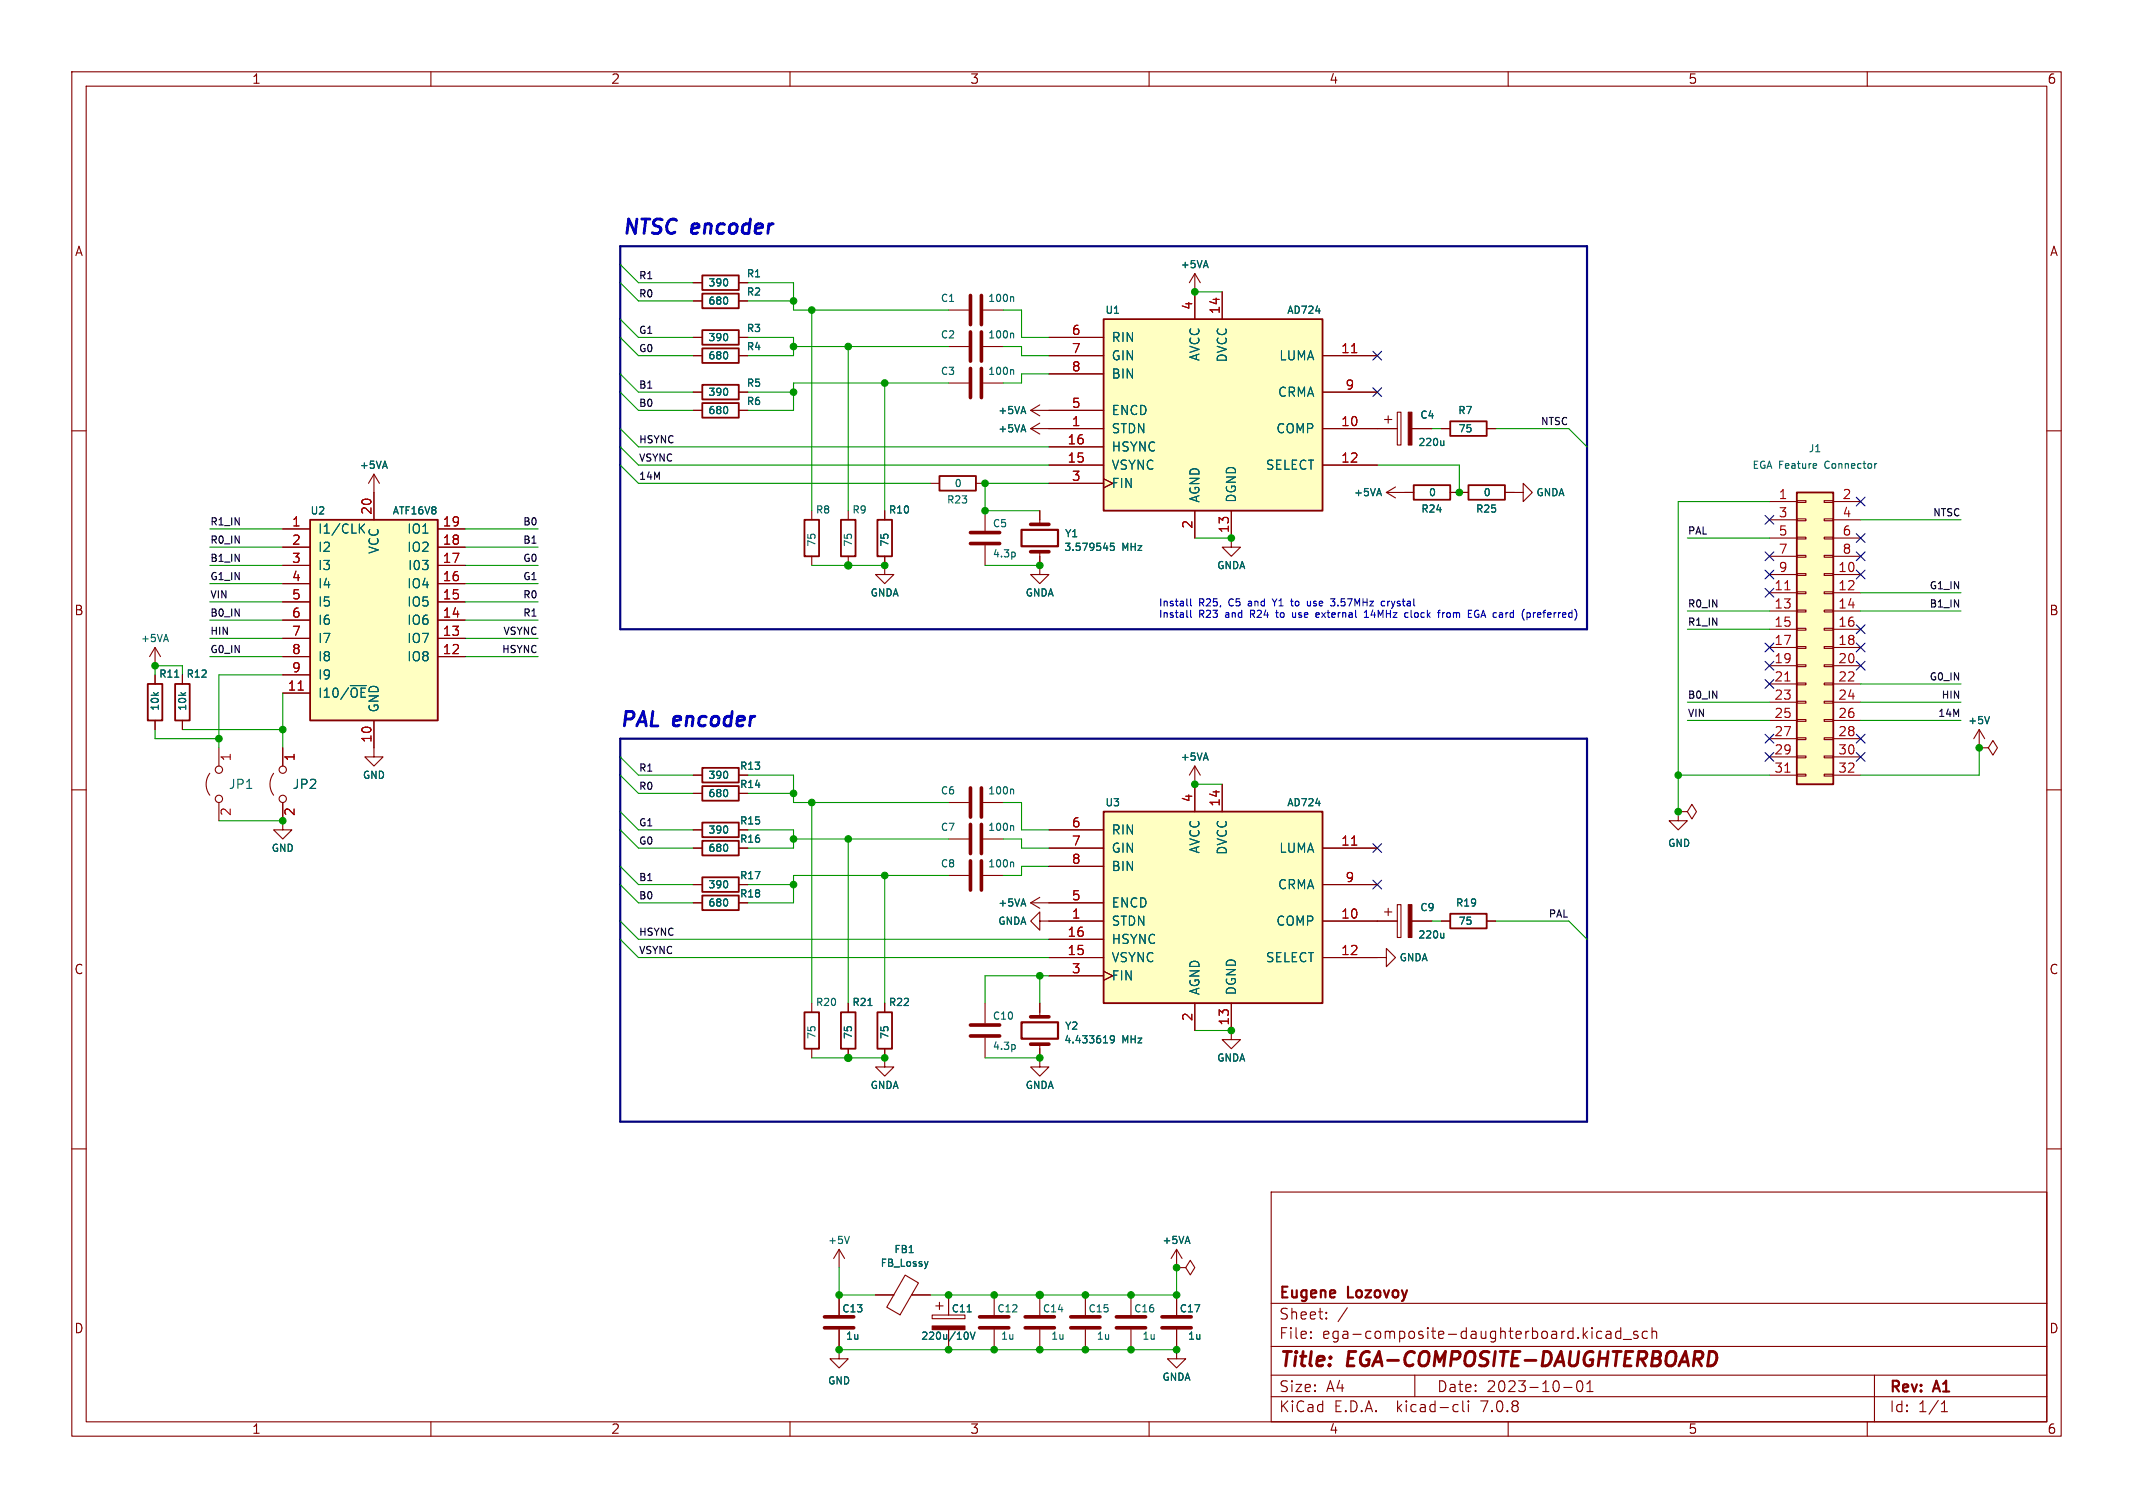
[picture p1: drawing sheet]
<svg xmlns="http://www.w3.org/2000/svg" width="297mm" height="210mm" viewBox="0 0 297 210" stroke-linecap="round" stroke-linejoin="round" font-family="sans-serif">
<g fill="none" stroke="#840000" stroke-width=".15">
<path d="M10 10h277v190h-277zM12 12h273v186h-273zM60 10v2M110 10v2M160 10v2M210 10v2M260 10v2M96.5 39.4h1.3M102.9 39.4h1.2M166.4 38.1v6.4M166.4 38.1l-.8 1.3M166.4 38.1l.7 1.3"/>
<path d="M10 60h2M96.5 57.2h1.3M96.5 49.5h1.3M96.5 47h1.3M96.5 54.6h1.3M96.5 41.9h1.3M102.9 57.2h1.2M102.9 49.5h1.2M102.9 47h1.2M102.9 54.6h1.2M102.9 41.9h1.2M132.1 53.3h2.8"/>
<path d="M132.1 43.2h2.8M132.1 48.3h2.8M136.9 53.3h2.8M136.9 43.2h2.8M136.9 48.3h2.8M143.5 57.2l1.3 .7M143.5 57.2h10.2M143.5 59.7h10.2M143.5 59.7l1.3 .8M144.8 56.4l-1.3 .8M144.8 58.9l-1.3 .8M146 49.5h7.7"/>
<path d="M146 47h7.7M146 52.1h7.7M170.2 40.6v3.9M184.1 49.5h7.7M184.1 59.7h10.5M184.1 54.6h7.7M192.8 58.4h1M193.3 57.9v1M194.6 57.4h.5v4.6h-.5zM196.6 59.7h2.8M200.7 59.7h1.2M207 59.7h1.3"/>
<path d="M285 60h2M39.4 73.7h3.8M39.4 78.7h3.8M39.4 76.2h3.8M52.1 66l-.8 1.3M52.1 66v6.4M52.1 66l.7 1.3M61 73.7h3.8M61 78.7h3.8M61 76.2h3.8M113 71.1v1.3M113 77.5v1.2"/>
<path d="M118.1 71.1v1.3M118.1 77.5v1.2M123.2 77.5v2.5h1.3l-1.3 1.3-1.3-1.3h1.3M123.2 71.1v1.3M129.5 67.3h1.3M135.9 67.3h1.3M137.2 71.1v2.8M137.2 75.9v2.8M144.8 76.8v3.2h1.2l-1.2 1.3-1.3-1.3h1.3M144.8 71.1v1.9M146 64.8h7.7M146 62.2h7.7"/>
<path d="M146 67.3h7.7M153.7 66.7l1.2 .6-1.2 .6M166.4 71.1v3.8M171.4 71.1v5.1h1.3l-1.3 1.3-1.2-1.3h1.2M184.1 64.8h7.7M193 68.6h3.8M193 68.6l1.3 .7M194.3 67.8l-1.3 .8M201.9 68.6h2.6M209.5 68.6h2.6v-1.3l1.3 1.3-1.3 1.3v-1.3M246.4 69.9h3.8M246.4 72.4h3.8"/>
<path d="M246.4 74.9h3.8M246.4 77.5h3.8M250.2 79.9h1.3v.2h-1.3zM250.2 77.3h1.3v.3h-1.3zM250.2 74.8h1.3v.3h-1.3zM250.2 72.3h1.3v.2h-1.3zM250.2 69.7h1.3v.3h-1.3zM254 79.9h1.3v.2h-1.3zM254 77.3h1.3v.3h-1.3zM254 74.8h1.3v.3h-1.3zM254 72.3h1.3v.2h-1.3zM254 69.7h1.3v.3h-1.3z"/>
<path d="M255.3 69.9h3.8M255.3 72.4h3.8M255.3 74.9h3.8M255.3 77.5h3.8M21.6 90.2l-.8 1.2M21.6 90.2v2.5M21.6 94v1.3M21.6 90.2l.8 1.2M25.4 94v1.3M39.4 96.5h3.8M39.4 91.4h3.8M39.4 88.9h3.8"/>
<path d="M39.4 86.4h3.8M39.4 83.8h3.8M39.4 81.3h3.8M39.4 94h3.8M61 91.4h3.8M61 88.9h3.8M61 86.4h3.8M61 83.8h3.8M61 81.3h3.8M246.4 80h3.8M246.4 82.6h3.8M246.4 85.1h3.8"/>
<path d="M246.4 87.6h3.8M246.4 90.2h3.8M246.4 92.7h3.8M246.4 95.3h3.8M246.4 97.8h3.8M250.2 97.7h1.3v.2h-1.3zM250.2 95.1h1.3v.3h-1.3zM250.2 92.6h1.3v.2h-1.3zM250.2 90h1.3v.3h-1.3zM250.2 87.5h1.3v.3h-1.3zM250.2 85h1.3v.2h-1.3zM250.2 82.4h1.3v.3h-1.3z"/>
<path d="M254 97.7h1.3v.2h-1.3zM254 95.1h1.3v.3h-1.3zM254 92.6h1.3v.2h-1.3zM254 90h1.3v.3h-1.3zM254 87.5h1.3v.3h-1.3zM254 85h1.3v.2h-1.3zM254 82.4h1.3v.3h-1.3zM255.3 80h3.8M255.3 82.6h3.8M255.3 85.1h3.8M255.3 87.6h3.8M255.3 90.2h3.8"/>
<path d="M255.3 92.7h3.8M255.3 95.3h3.8M255.3 97.8h3.8M10 110h2M21.6 100.3v1.3M25.4 100.3v1.3M29.2 107.7a2.54 2.54 0 0 0 0 3M30.5 104.1v2.6M30.5 111.8v2.5M38.1 107.7a2.54 2.54 0 0 0 0 3M39.4 111.8v3.8h1.2l-1.2 1.2-1.3-1.2h1.3M39.4 104.1v2.6"/>
<path d="M52.1 100.3v5.1h1.2l-1.2 1.3-1.3-1.3h1.3M96.5 108h1.3M96.5 110.5h1.3M96.5 118.1h1.3M96.5 115.6h1.3M102.9 108h1.2M102.9 110.5h1.2M102.9 118.1h1.2M102.9 115.6h1.2M132.1 116.8h2.8M132.1 111.8h2.8M136.9 116.8h2.8"/>
<path d="M136.9 111.8h2.8M146 118.1h7.7M146 115.6h7.7M166.4 106.7l-.8 1.3M166.4 106.7v6.3M166.4 106.7l.7 1.3M170.2 109.2v3.8M184.1 118.1h7.7M233.7 113v1.3h1.2l-1.2 1.3-1.3-1.3h1.3M233.7 113h1.2l.7-1 .6 1-.6 1-.7-1M233.7 113h.1M246.4 108h3.8"/>
<path d="M246.4 100.3h3.8M246.4 102.9h3.8M246.4 105.4h3.8M250.2 107.8h1.3v.3h-1.3zM250.2 105.3h1.3v.2h-1.3zM250.2 102.7h1.3v.3h-1.3zM250.2 100.2h1.3v.3h-1.3zM254 107.8h1.3v.3h-1.3zM254 105.3h1.3v.2h-1.3zM254 102.7h1.3v.3h-1.3zM254 100.2h1.3v.3h-1.3zM255.3 108h3.8"/>
<path d="M255.3 100.3h3.8M255.3 102.9h3.8M255.3 105.4h3.8M275.6 104.1h1.3l.6-1 .6 1-.6 1.1-.6-1.1M275.6 104.1h.1M275.6 101.6l-.8 1.3M275.6 101.6v2.5M275.6 101.6l.8 1.3M285 110h2M96.5 125.7h1.3M96.5 123.2h1.3M102.9 125.7h1.2"/>
<path d="M102.9 123.2h1.2M113 139.7v1.3M118.1 139.7v1.3M123.2 139.7v1.3M132.1 121.9h2.8M136.9 121.9h2.8M137.2 139.7v2.8M143.5 125.7h10.2M143.5 125.7l1.3 .8M144.8 128.3v-1.3l-1.3 1.3 1.3 1.2v-1.2h8.9M144.8 139.7v1.9M144.8 125l-1.3 .7"/>
<path d="M146 133.4h7.7M146 130.8h7.7M146 135.9h7.7M146 120.7h7.7M153.7 135.3l1.2 .6-1.2 .6M166.4 139.7v3.8M171.4 139.7v5.1h1.3l-1.3 1.3-1.2-1.3h1.2M184.1 133.4h8.9v-1.3l1.3 1.3-1.3 1.2v-1.2M184.1 128.3h10.5M184.1 123.2h7.7M192.8 127h1M193.3 126.5v1"/>
<path d="M194.6 126h.5v4.6h-.5zM196.6 128.3h2.8M200.7 128.3h1.2M207 128.3h1.3M10 160h2M113 146.1v1.2M118.1 146.1v1.2M123.2 146.1v2.5h1.3l-1.3 1.3-1.3-1.3h1.3M137.2 144.5v2.8M144.8 145.4v3.2h1.2l-1.2 1.3-1.3-1.3h1.3M285 160h2M116.8 174l-.7 1.3"/>
<path d="M116.8 174v2.5M116.8 174l.8 1.3M126 177.6l1.9 1.1-2.6 4.4-1.8-1.1zM163.8 176.5h1.3l.6-1 .7 1-.7 1-.6-1M163.8 176.5h.1M163.8 174l-.7 1.3M163.8 174v2.5M163.8 174l.8 1.3M177 166h108v32h-108zM60 198v2M110 198v2M116.8 185.2v4h1.3l-1.3 1.3-1.2-1.3h1.2"/>
<path d="M116.8 180.3v2.8M121.9 180.3h2.6M126.9 180.3h2.6M129.8 183.1h4.6v.5h-4.6zM130.3 181.9h1M130.8 181.4v1M132.1 180.3v2.8M132.1 185.2v2.8M138.4 180.3v2.8M138.4 185.2v2.8M144.8 180.3v2.8M144.8 185.2v2.8"/>
<path d="M151.1 180.3v2.8M151.1 185.2v2.8M157.5 180.3v2.8M157.5 185.2v2.8M160 198v2M163.8 185.2v4h1.3l-1.3 1.3-1.2-1.3h1.2M163.8 180.3v2.8M177 194.5h108M177 191.5h108M177 187.5h108M177 181.5h108M182.5 186.3h.1l-.1 .1"/>
<path d="M182.5 186.3v.1M182.5 185.5v.1M182.5 185.5h.1l-.1 .1M184.7 183.6v.1M184.7 183.6h-.1l.1 .1M184.7 182.8v.1M184.7 182.8h-.1l.1 .1M187.6 182.1l-1.3 2M197 191.5v3M202.6 195.6l.4 .1M203 196.5l-.4 .1M203.7 195.1v1.3l.2 .2"/>
<path d="M204.5 195.1v.1M204.5 195.6v1M204.5 195.1l-.1 .1h.1M210 198v2M217.7 193.2h1.2M219.7 192.4a.36 .36 0 0 1 .3-.1 .36 .36 0 0 1 .3 .3 .77 .77 0 0 1-.4 1.2 .91 .91 0 0 1-.2-1.4zM221 193.8h.8M221 192.7l.4-.4v1.5M222.5 186.3l.1 .1 .4-.1M222.5 185.5l.1-.1 .4 .1M223.7 185.5l.1-.1 .4 .1 .1 .9M224.3 185.8h-.5a.29 .29 0 0 0-.2 .3 .29 .29 0 0 0 .2 .3l.5-.1"/>
<path d="M225.7 185.5l-.5-.1-.2 .3v.4l.1 .2 .1 .1 .5-.1M225.7 184.9v1.5M226 186.5h1.2M228 185.5l-.3-.1-.2 .2v.2l.5 .2 .1 .1-.1 .2-.1 .1-.4-.1M229.4 185.5l-.4-.1-.3 .3v.4l.1 .2 .2 .1 .4-.1M230 185.5a.37 .37 0 0 1 .7 .1v.8M230 184.9v1.5M260 198v2M261 191.5v6.5M270.3 196.6h.9M270.3 195.5l.4-.4v1.5"/>
<circle cx="30.5" cy="111.3" r=".51"/>
<circle cx="30.5" cy="107.2" r=".51"/>
<circle cx="39.4" cy="107.2" r=".51"/>
<circle cx="39.4" cy="111.3" r=".51"/>
</g>
<g fill="none" stroke="#006464" stroke-width=".15">
<path d="M101.3 39v.6M167.9 36.3l.3 1M101.3 41.6v.6M101.3 46.6v.7M101.3 49.2v.6M101.3 54.3v.6M101.3 56.8v.6M140.9 51.5l.2 .1v.5M140.9 41.3l.2 .2v.5M140.9 46.4l.2 .1v.6M142.5 56.6l.3 1M142.5 59.1l.3 1"/>
<path d="M183.2 43.3h.6M50.2 73.5l.6 .7M50.8 73l-.8 .7M53.6 64.2l.3 1M141.3 76.9l.1 .2-.1 .4M155.1 75.7h-.5v.4l.1-.1 .4 .1 .1 .1-.1 .4-.1 .1-.4-.1M192 68l.4 1M201 61.4v.6M201 62h-.3M252.9 64.6v.2l-.4 .1M261.3 64.6h-.2M23.1 88.4l.3 1"/>
<path d="M24.3 94.3h.6M277 99.8l-.3 1M101.3 107.6v.6M101.3 110.1v.7M101.3 115.2v.6M101.3 117.8v.6M140.9 109.9l.2 .1v.6M140.9 115l.2 .1v.5M167.9 104.9l.3 1M183.2 111.9h.6M101.3 122.8v.7M101.3 125.4v.6"/>
<path d="M140.9 120.1l.2 .1v.5M142.5 125.2l.3 1M201 130v.6M201 130.5l-.3 .1M120.8 140h.6M141.3 145.5l.1 .2-.1 .4M155.2 144.7l-.2 .2h-.2l-.2-.2 .1-.4 .3-.1 .1 .1a.66 .66 0 0 1-.2 .9h-.2M118.3 172.2l-.4 1M129.2 175.7l-.2 .6M165.4 172.2l.3 1M134.6 185.5a.63 .63 0 0 1 0 1M134.7 182.7h.5"/>
<path d="M135.1 185.5l.3 1 .4-1"/>
</g>
<g fill="none" stroke="#840000" stroke-width=".51">
<path d="M135.1 41.1v4.1M135.1 46.2v4.1M135.1 51.3v4.1M136.7 41.1v4.1M136.7 46.2v4.1M136.7 51.3v4.1M135.1 75.7h4.1M135.1 74.2h4.1M143.5 73h2.5M143.5 76.8h2.5M135.1 109.7v4.1M135.1 114.8v4.1"/>
<path d="M135.1 119.9v4.1M136.7 109.7v4.1M136.7 114.8v4.1M136.7 119.9v4.1M135.1 144.3h4.1M135.1 142.7h4.1M143.5 141.6h2.5M143.5 145.4h2.5M114.8 183.4h4.1M114.8 184.9h4.1M136.4 183.4h4.1M136.4 184.9h4.1"/>
<path d="M142.7 183.4h4.1M142.7 184.9h4.1M149.1 183.4h4.1M149.1 184.9h4.1M155.4 183.4h4.1M155.4 184.9h4.1M161.8 183.4h4.1M161.8 184.9h4.1"/>
</g>
<g fill="none" stroke="#840000" stroke-width=".25">
<path d="M97.8 38.4h5.1v2h-5.1zM97.8 48.5h5.1v2h-5.1zM97.8 40.9h5.1v2h-5.1zM97.8 56.1h5.1v2.1h-5.1zM97.8 53.6h5.1v2h-5.1zM97.8 46h5.1v2h-5.1zM153.7 44.5h30.4v26.6h-30.4zM201.9 58.7h5.1v2h-5.1zM43.2 72.4h17.8v27.9h-17.8zM112 72.4h2v5.1h-2zM117.1 72.4h2v5.1h-2zM122.2 72.4h2v5.1h-2z"/>
<path d="M130.8 66.3h5.1v2h-5.1zM196.8 67.6h5.1v2h-5.1zM204.5 67.6h5v2h-5zM250.2 68.6h5.1v40.6h-5.1zM20.6 95.3h2v5h-2zM24.4 95.3h2v5h-2zM97.8 106.9h5.1v2.1h-5.1zM97.8 109.5h5.1v2h-5.1zM97.8 117.1h5.1v2h-5.1zM97.8 114.6h5.1v2h-5.1zM153.7 113h30.4v26.7h-30.4zM97.8 124.7h5.1v2h-5.1z"/>
<path d="M97.8 122.2h5.1v2h-5.1zM201.9 127.3h5.1v2h-5.1zM112 141h2v5.1h-2zM117.1 141h2v5.1h-2zM122.2 141h2v5.1h-2z"/>
</g>
<path d="M142.2 73.8h5.1v2.3h-5.1zM142.2 142.4h5.1v2.3h-5.1z" fill="none" stroke="#840000" stroke-width=".3"/>
<g fill="#ffffc2" stroke="#ffffc2" stroke-width=".14">
<path d="M153.7 113h30.4v26.7h-30.4z"/>
<path d="M43.2 72.4h17.8v27.9h-17.8z"/>
<path d="M250.2 68.6h5.1v40.6h-5.1z"/>
<path d="M153.7 44.5h30.4v26.6h-30.4z"/>
</g>
<path d="M188.2 49.1h.7M41.5 96.1h.7M248.5 82.1h.8M248.5 94.8h.8M188.2 117.7h.7M248.5 107.5h.8" fill="none" stroke="#a90000" stroke-width=".15"/>
<g fill="#840000" stroke="#840000" stroke-width=".15">
<path d="M129.8 184.7h4.6v.5h-4.6z"/>
<path d="M196.1 57.4h.5v4.6h-.5z"/>
<path d="M196.1 126h.5v4.6h-.5z"/>
</g>
<path d="M74.1 75.6h.5" fill="none" stroke="#0f0f0f" stroke-width=".15"/>
<g fill="none" stroke="#0000c2" stroke-width=".15">
<path d="M165.3 84.2l.1 .2M165.3 85.8l.1 .2M165.8 83.4v.8l.1 .2M165.8 85v.8l.1 .2M173.9 83.7l-.1 .1M173.9 84l-.1 .1 .1 .3M174.1 85v1M174.1 85.5h.4M177.1 83.4l.4 .5M177.5 83.9v.5M177.6 85.3h.4M177.8 85v.8l.2 .2"/>
<path d="M177.8 83.4l-.3 .5M179.7 83.7h.4M179.9 84.3l.2 .1M180.4 85.9l-.1 .1-.3-.1M180.4 85.3v.7M182.5 83.7v.7M182.5 84.3l-.2 .1M183.6 85.3l.1 .3-.5 .1M183.7 85.9l-.1 .1M184 85.3l.6 .7M184.6 85.3l-.6 .7M186.3 84.3v.1"/>
<path d="M190 86h.5M190 85.3l.3-.3v1M191.2 84.9l-.3 .8h.6M192.7 83.7l.1 .1M192.8 84.3l-.1 .1M193.2 83.7v.7M193.5 83.7l-.3 .2M196.5 85v.8l.1 .2M201.2 85.3l-.2 .1M201.9 85.4l-.3-.1-.2 .2 .1 .4h.4M205.7 85.6h.2v.3l-.3 .1-.2-.2M205.9 85h-.3l-.2 .1"/>
<path d="M206.3 85.7h.5M206.5 85l-.3 1M213.8 85.3l-.3 .2M214.4 85.3h-.2l-.1 .2v.4l.3 .1M214.6 85.6l-.5 .1"/>
</g>
<path d="M86.4 34.3h134.6v53.3h-134.6zM86.4 102.9h134.6v53.3h-134.6z" fill="none" stroke="#000084" stroke-width=".3"/>
<g fill="none" stroke="#009600" stroke-width=".15">
<path d="M86.4 39.4l2.5 2.5h7.6M86.4 36.8l2.5 2.6h7.6M104.1 39.4h6.4v3.8h21.6M86.4 54.6l2.5 2.6h7.6M86.4 47l2.5 2.5h7.6M86.4 44.5l2.5 2.5h7.6M86.4 59.7l2.5 2.5h57.1M86.4 52.1l2.5 2.5h7.6M104.1 47h6.4v2.5h-6.4M104.1 54.6h6.4M104.1 41.9h6.4M110.5 48.3h21.6"/>
<path d="M113 43.2v27.9M118.1 48.3v22.8M123.2 53.3v17.8M132.1 53.3h-21.6v3.9h-6.4M139.7 43.2h2.5v3.8h3.8M139.7 48.3h2.5v1.2h3.8M146 52.1h-3.8v1.2h-2.5M166.4 40.6h3.8M199.4 59.7h1.3M208.3 59.7h10.1l2.6 2.5M29.2 76.2h10.2M29.2 78.7h10.2"/>
<path d="M29.2 73.7h10.2M64.8 76.2h10.1M64.8 78.7h10.1M64.8 73.7h10.1M86.4 62.2l2.5 2.6h57.1M86.4 64.8l2.5 2.5h40.6M113 78.7h10.2M137.2 78.7h7.6M146 67.3h-8.8v3.8h7.6M166.4 74.9h5M191.8 64.8h11.4v3.8M234.9 74.9h11.5"/>
<path d="M246.4 69.9h-12.7v43.1M259.1 72.4h13.9M21.6 94v-1.3h3.8v1.3M29.2 81.3h10.2M29.2 91.4h10.2M29.2 86.4h10.2M29.2 88.9h10.2M29.2 83.8h10.2M39.4 94h-8.9v10.1M39.4 96.5v7.6M64.8 81.3h10.1M64.8 91.4h10.1"/>
<path d="M64.8 86.4h10.1M64.8 88.9h10.1M64.8 83.8h10.1M234.9 97.8h11.5M234.9 85.1h11.5M234.9 87.6h11.5M259.1 97.8h13.9M259.1 95.3h13.9M259.1 82.6h13.9M259.1 85.1h13.9M21.6 101.6v1.3h8.9M25.4 101.6h14"/>
<path d="M30.5 114.3h8.9M86.4 113l2.5 2.6h7.6M86.4 108l2.5 2.5h7.6M86.4 115.6l2.5 2.5h7.6M86.4 105.4l2.5 2.6h7.6M104.1 108h6.4v3.8h21.6M104.1 115.6h6.4v2.5h-6.4M104.1 110.5h6.4M110.5 116.8h21.6M113 111.8v27.9M118.1 116.8v22.9M139.7 116.8h2.5v1.3h3.8"/>
<path d="M139.7 111.8h2.5v3.8h3.8M166.4 109.2h3.8M233.7 108h12.7M234.9 100.3h11.5M259.1 100.3h13.9M275.6 104.1v3.9h-16.5M86.4 120.7l2.5 2.5h7.6M86.4 123.2l2.5 2.5h7.6M86.4 128.3l2.5 2.5h57.1M86.4 130.8l2.5 2.6h57.1M104.1 123.2h6.4M123.2 121.9v17.8"/>
<path d="M132.1 121.9h-21.6v3.8h-6.4M144.8 135.9v3.8M146 120.7h-3.8v1.2h-2.5M146 135.9h-8.8v3.8M199.4 128.3h1.3M208.3 128.3h10.1l2.6 2.5M113 147.3h10.2M137.2 147.3h7.6M166.4 143.5h5M116.8 176.5v3.8h5.1M163.8 176.5v3.8h-34.3M116.8 188h47"/>
</g>
<g fill="none" stroke="#000084" stroke-width=".15">
<path d="M191.2 54l1.2 1.2M191.2 48.9l1.2 1.2M192.4 54l-1.2 1.2M192.4 48.9l-1.2 1.2M245.8 79.4l1.2 1.2M245.8 76.9l1.2 1.2M245.8 71.8l1.2 1.2M247 79.4l-1.2 1.2M247 76.9l-1.2 1.2M247 71.8l-1.2 1.2M258.5 74.3l1.2 1.2M258.5 76.9l1.2 1.2"/>
<path d="M258.5 79.4l1.2 1.2M258.5 69.2l1.2 1.3M259.7 74.3l-1.2 1.2M259.7 79.4l-1.2 1.2M259.7 76.9l-1.2 1.2M259.7 69.2l-1.2 1.3M245.8 92.1l1.2 1.2M245.8 89.6l1.2 1.2M245.8 94.6l1.2 1.3M245.8 81.9l1.2 1.3M247 92.1l-1.2 1.2M247 89.6l-1.2 1.2"/>
<path d="M247 94.6l-1.2 1.3M247 81.9l-1.2 1.3M258.5 87l1.2 1.2M258.5 89.6l1.2 1.2M258.5 92.1l1.2 1.2M259.7 89.6l-1.2 1.2M259.7 92.1l-1.2 1.2M259.7 87l-1.2 1.2M191.2 117.5l1.2 1.2M192.4 117.5l-1.2 1.2M245.8 102.3l1.2 1.2M245.8 104.8l1.2 1.2"/>
<path d="M247 102.3l-1.2 1.2M247 104.8l-1.2 1.2M258.5 102.3l1.2 1.2M258.5 104.8l1.2 1.2M259.7 102.3l-1.2 1.2M259.7 104.8l-1.2 1.2M191.2 122.6l1.2 1.2M192.4 122.6l-1.2 1.2"/>
</g>
<g fill="#009600" stroke="#009600" stroke-width=".15">
<circle cx="39.4" cy="114.3" r=".46"/>
<circle cx="21.6" cy="92.7" r=".46"/>
<circle cx="30.5" cy="102.9" r=".46"/>
<circle cx="39.4" cy="101.6" r=".46"/>
<circle cx="118.1" cy="78.7" r=".51"/>
<circle cx="110.5" cy="48.3" r=".46"/>
<circle cx="113" cy="43.2" r=".46"/>
<circle cx="110.5" cy="54.6" r=".46"/>
<circle cx="118.1" cy="48.3" r=".46"/>
<circle cx="123.2" cy="53.3" r=".46"/>
<circle cx="123.2" cy="78.7" r=".46"/>
<circle cx="137.2" cy="67.3" r=".46"/>
<circle cx="110.5" cy="116.8" r=".46"/>
<circle cx="118.1" cy="116.8" r=".46"/>
<circle cx="123.2" cy="121.9" r=".46"/>
<circle cx="113" cy="111.8" r=".46"/>
<circle cx="144.8" cy="135.9" r=".46"/>
<circle cx="137.2" cy="71.1" r=".46"/>
<circle cx="144.8" cy="78.7" r=".46"/>
<circle cx="110.5" cy="123.2" r=".46"/>
<circle cx="110.5" cy="110.5" r=".46"/>
<circle cx="110.5" cy="41.9" r=".46"/>
<circle cx="116.8" cy="188" r=".46"/>
<circle cx="116.8" cy="180.3" r=".46"/>
<circle cx="132.1" cy="188" r=".46"/>
<circle cx="144.8" cy="147.3" r=".46"/>
<circle cx="132.1" cy="180.3" r=".46"/>
<circle cx="138.4" cy="188" r=".46"/>
<circle cx="138.4" cy="180.3" r=".46"/>
<circle cx="144.8" cy="188" r=".46"/>
<circle cx="118.1" cy="147.3" r=".51"/>
<circle cx="123.2" cy="147.3" r=".46"/>
<circle cx="157.5" cy="188" r=".46"/>
<circle cx="151.1" cy="188" r=".46"/>
<circle cx="144.8" cy="180.3" r=".51"/>
<circle cx="151.1" cy="180.3" r=".46"/>
<circle cx="163.8" cy="188" r=".46"/>
<circle cx="163.8" cy="180.3" r=".46"/>
<circle cx="157.5" cy="180.3" r=".46"/>
<circle cx="163.8" cy="176.5" r=".46"/>
<circle cx="171.4" cy="143.5" r=".46"/>
<circle cx="233.7" cy="108" r=".46"/>
<circle cx="233.7" cy="113" r=".46"/>
<circle cx="275.6" cy="104.1" r=".46"/>
<circle cx="166.4" cy="40.6" r=".46"/>
<circle cx="171.4" cy="74.9" r=".46"/>
<circle cx="166.4" cy="109.2" r=".46"/>
<circle cx="203.2" cy="68.6" r=".46"/>
</g>
<g font-size="2.8" fill="#0000c2">
<text x="86.3" y="32.8">NTSC</text>
<text x="96.1" y="32.8">encoder</text>
<text x="85.9" y="101.4">PAL</text>
<text x="93.6" y="101.4">encoder</text>
</g>
<g font-size="2.8" fill="#840000">
<text x="178" y="190.9">Title:</text>
<text x="187.7" y="190.9">EGA-COMPOSITE-DAUGHTERBOARD</text>
</g>
<g font-size="2.1" fill="#840000">
<text x="178" y="184">Sheet:</text>
<text x="178" y="181.2">Eugene</text>
<text x="187.7" y="181.2">Lozovoy</text>
<text x="178" y="186.7">File:</text>
<text x="184.1" y="186.7">ega-composite-daughterboard.kicad_sch</text>
<text x="178" y="196.9">KiCad</text>
<text x="178" y="194.1">Size:</text>
<text x="184.7" y="194.1">A4</text>
<text x="185.7" y="196.9">E.D.A.</text>
<text x="194.6" y="196.9">kicad-cli</text>
<text x="200" y="194.1">Date:</text>
<text x="206.5" y="196.9">7.0.8</text>
<text x="207" y="194.1">2023-10-01</text>
<text x="263" y="194.3">Rev:</text>
<text x="263" y="196.9">Id:</text>
<text x="267.1" y="196.9">1/1</text>
<text x="269.4" y="194.3">A1</text>
</g>
<g font-size="1.8" fill="#840000">
<text x="35" y="11.9">1</text>
<text x="85" y="11.9">2</text>
<text x="135" y="11.9">3</text>
<text x="185" y="11.9">4</text>
<text x="235" y="11.9">5</text>
<text x="285" y="11.9">6</text>
<text x="10.3" y="35.9">A</text>
<text x="285.3" y="35.9">A</text>
<text x="10.3" y="85.9">B</text>
<text x="285.3" y="85.9">B</text>
<text x="10.3" y="135.9">C</text>
<text x="285.3" y="135.9">C</text>
<text x="10.3" y="185.9">D</text>
<text x="285.3" y="185.9">D</text>
<text x="35" y="199.9">1</text>
<text x="85" y="199.9">2</text>
<text x="135" y="199.9">3</text>
<text x="185" y="199.9">4</text>
<text x="235" y="199.9">5</text>
<text x="285" y="199.9">6</text>
</g>
<g font-size="1.8" fill="#a90000">
<text x="149.2" y="46.7">6</text>
<text x="166.1" y="43.3" transform="rotate(-90 166.1 43.3)">4</text>
<text x="169.9" y="43.9" transform="rotate(-90 169.9 43.9)">14</text>
<text x="149.2" y="49.3">7</text>
<text x="149.2" y="51.8">8</text>
<text x="186.6" y="49.3">11</text>
<text x="149.2" y="59.4">1</text>
<text x="149.2" y="56.9">5</text>
<text x="186.6" y="59.4">10</text>
<text x="187.3" y="54.4">9</text>
<text x="148.5" y="64.5">15</text>
<text x="148.5" y="62">16</text>
<text x="186.6" y="64.5">12</text>
<text x="51.8" y="71.8" transform="rotate(-90 51.8 71.8)">20</text>
<text x="149.2" y="67.1">3</text>
<text x="247.6" y="69.6">1</text>
<text x="256.5" y="69.6">2</text>
<text x="40.6" y="73.4">1</text>
<text x="40.6" y="75.9">2</text>
<text x="61.6" y="75.9">18</text>
<text x="61.6" y="73.4">19</text>
<text x="166.1" y="73.7" transform="rotate(-90 166.1 73.7)">2</text>
<text x="171.2" y="74.3" transform="rotate(-90 171.2 74.3)">13</text>
<text x="247.6" y="72.1">3</text>
<text x="247.6" y="74.7">5</text>
<text x="247.6" y="77.2">7</text>
<text x="256.5" y="72.1">4</text>
<text x="256.5" y="74.7">6</text>
<text x="256.5" y="77.2">8</text>
<text x="40.6" y="78.5">3</text>
<text x="40.6" y="81">4</text>
<text x="40.6" y="83.6">5</text>
<text x="61.6" y="83.6">15</text>
<text x="61.6" y="81">16</text>
<text x="61.6" y="78.5">17</text>
<text x="247" y="82.3">11</text>
<text x="247.6" y="79.8">9</text>
<text x="255.9" y="79.8">10</text>
<text x="255.9" y="82.3">12</text>
<text x="40.6" y="86.1">6</text>
<text x="40.6" y="88.6">7</text>
<text x="61.6" y="88.6">13</text>
<text x="61.6" y="86.1">14</text>
<text x="247" y="84.8">13</text>
<text x="247" y="87.4">15</text>
<text x="247" y="89.9">17</text>
<text x="255.9" y="84.8">14</text>
<text x="255.9" y="87.4">16</text>
<text x="255.9" y="89.9">18</text>
<text x="40.6" y="91.2">8</text>
<text x="40.6" y="93.7">9</text>
<text x="61.6" y="91.2">12</text>
<text x="247" y="92.5">19</text>
<text x="247" y="95">21</text>
<text x="255.9" y="92.5">20</text>
<text x="255.9" y="95">22</text>
<text x="40" y="96.3">11</text>
<text x="247" y="97.5">23</text>
<text x="247" y="100.1">25</text>
<text x="255.9" y="97.5">24</text>
<text x="255.9" y="100.1">26</text>
<text x="32.5" y="106.1" transform="rotate(-90 32.5 106.1)">1</text>
<text x="41.4" y="106.1" transform="rotate(-90 41.4 106.1)">1</text>
<text x="51.8" y="103.5" transform="rotate(-90 51.8 103.5)">10</text>
<text x="247" y="102.6">27</text>
<text x="247" y="105.2">29</text>
<text x="247" y="107.7">31</text>
<text x="255.9" y="102.6">28</text>
<text x="255.9" y="105.2">30</text>
<text x="255.9" y="107.7">32</text>
<text x="32.5" y="113.7" transform="rotate(-90 32.5 113.7)">2</text>
<text x="41.4" y="113.7" transform="rotate(-90 41.4 113.7)">2</text>
<text x="166.1" y="111.8" transform="rotate(-90 166.1 111.8)">4</text>
<text x="169.9" y="112.4" transform="rotate(-90 169.9 112.4)">14</text>
<text x="149.2" y="115.3">6</text>
<text x="149.2" y="117.9">7</text>
<text x="186.6" y="117.9">11</text>
<text x="149.2" y="125.5">5</text>
<text x="149.2" y="120.4">8</text>
<text x="187.3" y="122.9">9</text>
<text x="148.5" y="130.6">16</text>
<text x="149.2" y="128">1</text>
<text x="186.6" y="128">10</text>
<text x="148.5" y="133.1">15</text>
<text x="149.2" y="135.6">3</text>
<text x="186.6" y="133.1">12</text>
<text x="166.1" y="142.3" transform="rotate(-90 166.1 142.3)">2</text>
<text x="171.2" y="142.9" transform="rotate(-90 171.2 142.9)">13</text>
</g>
<g font-size="1.8" fill="#006464">
<text x="154.7" y="47.9">RIN</text>
<text x="154.7" y="50.4">GIN</text>
<text x="154.7" y="52.9">BIN</text>
<text x="167.2" y="50.4" transform="rotate(-90 167.2 50.4)">AVCC</text>
<text x="171" y="50.6" transform="rotate(-90 171 50.6)">DVCC</text>
<text x="178" y="50.4">LUMA</text>
<text x="154.7" y="58">ENCD</text>
<text x="177.9" y="55.5">CRMA</text>
<text x="154.7" y="60.6">STDN</text>
<text x="154.7" y="65.6">VSYNC</text>
<text x="154.7" y="63.1">HSYNC</text>
<text x="176.2" y="65.6">SELECT</text>
<text x="177.6" y="60.6">COMP</text>
<text x="154.7" y="68.2">FIN</text>
<text x="167.2" y="70.1" transform="rotate(-90 167.2 70.1)">AGND</text>
<text x="172.3" y="70.1" transform="rotate(-90 172.3 70.1)">DGND</text>
<text x="44.2" y="74.5">I1/CLK</text>
<text x="44.2" y="77.1">I2</text>
<text x="52.9" y="77.2" transform="rotate(-90 52.9 77.2)">VCC</text>
<text x="56.6" y="77.1">IO2</text>
<text x="56.6" y="74.5">IO1</text>
<text x="44.2" y="79.6">I3</text>
<text x="44.2" y="82.1">I4</text>
<text x="56.6" y="82.1">IO4</text>
<text x="56.7" y="79.6">I03</text>
<text x="44.2" y="84.7">I5</text>
<text x="44.2" y="87.2">I6</text>
<text x="44.2" y="89.8">I7</text>
<text x="56.6" y="89.8">IO7</text>
<text x="56.6" y="87.2">IO6</text>
<text x="56.6" y="84.7">IO5</text>
<text x="44.2" y="92.3">I8</text>
<text x="44.2" y="94.8">I9</text>
<text x="56.6" y="92.3">IO8</text>
<text x="44.2" y="97.4">I10/~{OE}</text>
<text x="52.9" y="99.3" transform="rotate(-90 52.9 99.3)">GND</text>
<text x="31.8" y="110.1">JP1</text>
<text x="40.6" y="110.1">JP2</text>
<text x="154.7" y="116.4">RIN</text>
<text x="154.7" y="119">GIN</text>
<text x="167.2" y="119" transform="rotate(-90 167.2 119)">AVCC</text>
<text x="171" y="119.1" transform="rotate(-90 171 119.1)">DVCC</text>
<text x="178" y="119">LUMA</text>
<text x="154.7" y="121.5">BIN</text>
<text x="177.9" y="124.1">CRMA</text>
<text x="154.7" y="129.1">STDN</text>
<text x="154.7" y="131.7">HSYNC</text>
<text x="154.7" y="126.6">ENCD</text>
<text x="177.6" y="129.1">COMP</text>
<text x="154.7" y="134.2">VSYNC</text>
<text x="154.7" y="136.8">FIN</text>
<text x="176.2" y="134.2">SELECT</text>
<text x="167.2" y="138.7" transform="rotate(-90 167.2 138.7)">AGND</text>
<text x="172.3" y="138.7" transform="rotate(-90 172.3 138.7)">DGND</text>
</g>
<g font-size="1.4" fill="#0f0f0f">
<text x="88.9" y="38.9">R1</text>
<text x="88.9" y="41.5">R0</text>
<text x="88.9" y="46.6">G1</text>
<text x="88.9" y="49.1">G0</text>
<text x="88.9" y="54.2">B1</text>
<text x="88.9" y="56.7">B0</text>
<text x="214.4" y="59.3">NTSC</text>
<text x="88.9" y="64.3">VSYNC</text>
<text x="88.9" y="61.8">HSYNC</text>
<text x="88.9" y="66.9">14M</text>
<text x="269" y="72">NTSC</text>
<text x="29.2" y="75.8">R0_IN</text>
<text x="29.2" y="73.2">R1_IN</text>
<text x="72.7" y="75.8">B1</text>
<text x="72.7" y="73.2">B0</text>
<text x="234.9" y="74.5">PAL</text>
<text x="29.2" y="83.4">VIN</text>
<text x="29.2" y="78.3">B1_IN</text>
<text x="29.2" y="80.9">G1_IN</text>
<text x="72.7" y="83.4">R0</text>
<text x="72.7" y="78.3">G0</text>
<text x="72.7" y="80.9">G1</text>
<text x="268.6" y="82.1">G1_IN</text>
<text x="29.2" y="85.9">B0_IN</text>
<text x="29.2" y="88.5">HIN</text>
<text x="70" y="88.5">VSYNC</text>
<text x="72.7" y="85.9">R1</text>
<text x="234.9" y="87.2">R1_IN</text>
<text x="234.9" y="84.7">R0_IN</text>
<text x="268.6" y="84.7">B1_IN</text>
<text x="29.2" y="91">G0_IN</text>
<text x="69.8" y="91">HSYNC</text>
<text x="268.6" y="94.8">G0_IN</text>
<text x="234.9" y="97.4">B0_IN</text>
<text x="234.9" y="99.9">VIN</text>
<text x="269.7" y="99.9">14M</text>
<text x="270.2" y="97.4">HIN</text>
<text x="88.9" y="107.5">R1</text>
<text x="88.9" y="110.1">R0</text>
<text x="88.9" y="115.1">G1</text>
<text x="88.9" y="117.7">G0</text>
<text x="88.9" y="122.8">B1</text>
<text x="88.9" y="125.3">B0</text>
<text x="88.9" y="130.4">HSYNC</text>
<text x="215.5" y="127.8">PAL</text>
<text x="88.9" y="132.9">VSYNC</text>
</g>
<g font-size="1.4" fill="#006464">
<text x="98.5" y="40.1">390</text>
<text x="103.9" y="38.8">R1</text>
<text x="103.9" y="41.4">R2</text>
<text x="164.3" y="37.6">+5VA</text>
<text x="98.5" y="42.6">680</text>
<text x="98.5" y="47.7">390</text>
<text x="103.9" y="46.4">R3</text>
<text x="130.9" y="42.3">C1</text>
<text x="130.9" y="47.3">C2</text>
<text x="137.5" y="42.3">100n</text>
<text x="137.5" y="47.3">100n</text>
<text x="153.8" y="43.9">U1</text>
<text x="179.1" y="43.9">AD724</text>
<text x="98.5" y="50.3">680</text>
<text x="103.9" y="49">R4</text>
<text x="130.9" y="52.4">C3</text>
<text x="137.5" y="52.4">100n</text>
<text x="98.5" y="57.9">680</text>
<text x="98.5" y="55.3">390</text>
<text x="103.9" y="56.6">R6</text>
<text x="103.9" y="54.1">R5</text>
<text x="138.9" y="57.9">+5VA</text>
<text x="197.7" y="58.5">C4</text>
<text x="202.9" y="57.9">R7</text>
<text x="50" y="65.5">+5VA</text>
<text x="138.9" y="60.4">+5VA</text>
<text x="197.4" y="62.3">220u</text>
<text x="203" y="60.4">75</text>
<text x="243.9" y="65.5">EGA Feature</text>
<text x="251.7" y="63.2">J1</text>
<text x="254.3" y="65.5">Connector</text>
<text x="43.1" y="71.8">U2</text>
<text x="54.6" y="71.8">ATF16V8</text>
<text x="113.5" y="71.7">R8</text>
<text x="118.6" y="71.7">R9</text>
<text x="123.7" y="71.7">R10</text>
<text x="131.8" y="70.3">R23</text>
<text x="132.8" y="68">0</text>
<text x="188.4" y="69.3">+5VA</text>
<text x="197.8" y="71.6">R24</text>
<text x="198.9" y="69.3">0</text>
<text x="205.4" y="71.6">R25</text>
<text x="206.5" y="69.3">0</text>
<text x="213.8" y="69.3">GNDA</text>
<text x="113.8" y="76.2" transform="rotate(-90 113.8 76.2)">75</text>
<text x="118.8" y="76.2" transform="rotate(-90 118.8 76.2)">75</text>
<text x="123.9" y="76.2" transform="rotate(-90 123.9 76.2)">75</text>
<text x="138.1" y="73.6">C5</text>
<text x="138.1" y="77.8">4.3p</text>
<text x="148.1" y="76.9">3.579545</text>
<text x="148.2" y="75">Y1</text>
<text x="156.3" y="76.9">MHz</text>
<text x="121.1" y="83.3">GNDA</text>
<text x="142.7" y="83.3">GNDA</text>
<text x="169.4" y="79.5">GNDA</text>
<text x="19.5" y="89.6">+5VA</text>
<text x="22.1" y="94.6">R11</text>
<text x="25.9" y="94.6">R12</text>
<text x="22.3" y="99.1" transform="rotate(-90 22.3 99.1)">10k</text>
<text x="26.1" y="99.1" transform="rotate(-90 26.1 99.1)">10k</text>
<text x="273.9" y="101.1">+5V</text>
<text x="102.9" y="107.4">R13</text>
<text x="164.3" y="106.1">+5VA</text>
<text x="50.4" y="108.7">GND</text>
<text x="98.5" y="108.7">390</text>
<text x="98.5" y="111.2">680</text>
<text x="102.9" y="109.9">R14</text>
<text x="130.9" y="110.8">C6</text>
<text x="137.5" y="110.8">100n</text>
<text x="153.8" y="112.5">U3</text>
<text x="179.1" y="112.5">AD724</text>
<text x="37.7" y="118.8">GND</text>
<text x="98.5" y="118.8">680</text>
<text x="98.5" y="116.3">390</text>
<text x="102.9" y="117.6">R16</text>
<text x="102.9" y="115">R15</text>
<text x="130.9" y="115.9">C7</text>
<text x="137.5" y="115.9">100n</text>
<text x="232.2" y="118.2">GND</text>
<text x="98.5" y="123.9">390</text>
<text x="102.9" y="125.2">R18</text>
<text x="102.9" y="122.6">R17</text>
<text x="130.9" y="121">C8</text>
<text x="137.5" y="121">100n</text>
<text x="98.5" y="126.5">680</text>
<text x="138.9" y="126.5">+5VA</text>
<text x="138.9" y="129">GNDA</text>
<text x="197.4" y="130.9">220u</text>
<text x="197.7" y="127.1">C9</text>
<text x="202.6" y="126.5">R19</text>
<text x="203" y="129">75</text>
<text x="194.8" y="134.1">GNDA</text>
<text x="113.5" y="140.3">R20</text>
<text x="118.6" y="140.3">R21</text>
<text x="123.7" y="140.3">R22</text>
<text x="138.1" y="142.2">C10</text>
<text x="148.2" y="143.6">Y2</text>
<text x="113.8" y="144.8" transform="rotate(-90 113.8 144.8)">75</text>
<text x="118.8" y="144.8" transform="rotate(-90 118.8 144.8)">75</text>
<text x="123.9" y="144.8" transform="rotate(-90 123.9 144.8)">75</text>
<text x="138.1" y="146.4">4.3p</text>
<text x="148.1" y="145.5">4.433619</text>
<text x="156.3" y="145.5">MHz</text>
<text x="169.4" y="148">GNDA</text>
<text x="121.1" y="151.9">GNDA</text>
<text x="142.7" y="151.9">GNDA</text>
<text x="115.2" y="173.4">+5V</text>
<text x="161.7" y="173.4">+5VA</text>
<text x="122.5" y="176.6">FB_Lossy</text>
<text x="124.4" y="174.7">FB1</text>
<text x="117.2" y="183">C13</text>
<text x="132.4" y="183">C11</text>
<text x="138.8" y="183">C12</text>
<text x="145.1" y="183">C14</text>
<text x="151.5" y="183">C15</text>
<text x="157.8" y="183">C16</text>
<text x="164.2" y="183">C17</text>
<text x="117.7" y="186.8">1u</text>
<text x="128.2" y="186.8">220u/10V</text>
<text x="139.3" y="186.8">1u</text>
<text x="146.3" y="186.8">1u</text>
<text x="152.6" y="186.8">1u</text>
<text x="159" y="186.8">1u</text>
<text x="165.3" y="186.8">1u</text>
<text x="115.2" y="193">GND</text>
<text x="161.7" y="192.5">GNDA</text>
</g>
<g font-size="1.4" fill="#0000c2">
<text x="161.3" y="84.5">Install</text>
<text x="161.3" y="86.1">Install</text>
<text x="167" y="84.5">R25,</text>
<text x="167" y="86.1">R23</text>
<text x="170.9" y="86.1">and</text>
<text x="171.3" y="84.5">C5</text>
<text x="174.3" y="84.5">and</text>
<text x="174.6" y="86.1">R24</text>
<text x="178" y="84.5">Y1</text>
<text x="178.5" y="86.1">to</text>
<text x="180.8" y="84.5">to</text>
<text x="180.9" y="86.1">use</text>
<text x="183.3" y="84.5">use</text>
<text x="184.5" y="86.1">external</text>
<text x="186.8" y="84.5">3.57MHz</text>
<text x="191.5" y="86.1">14MHz</text>
<text x="194.1" y="84.5">crystal</text>
<text x="197.4" y="86.1">clock</text>
<text x="202.3" y="86.1">from</text>
<text x="206.7" y="86.1">EGA card</text>
<text x="214.7" y="86.1">(preferred)</text>
</g>
</svg>
